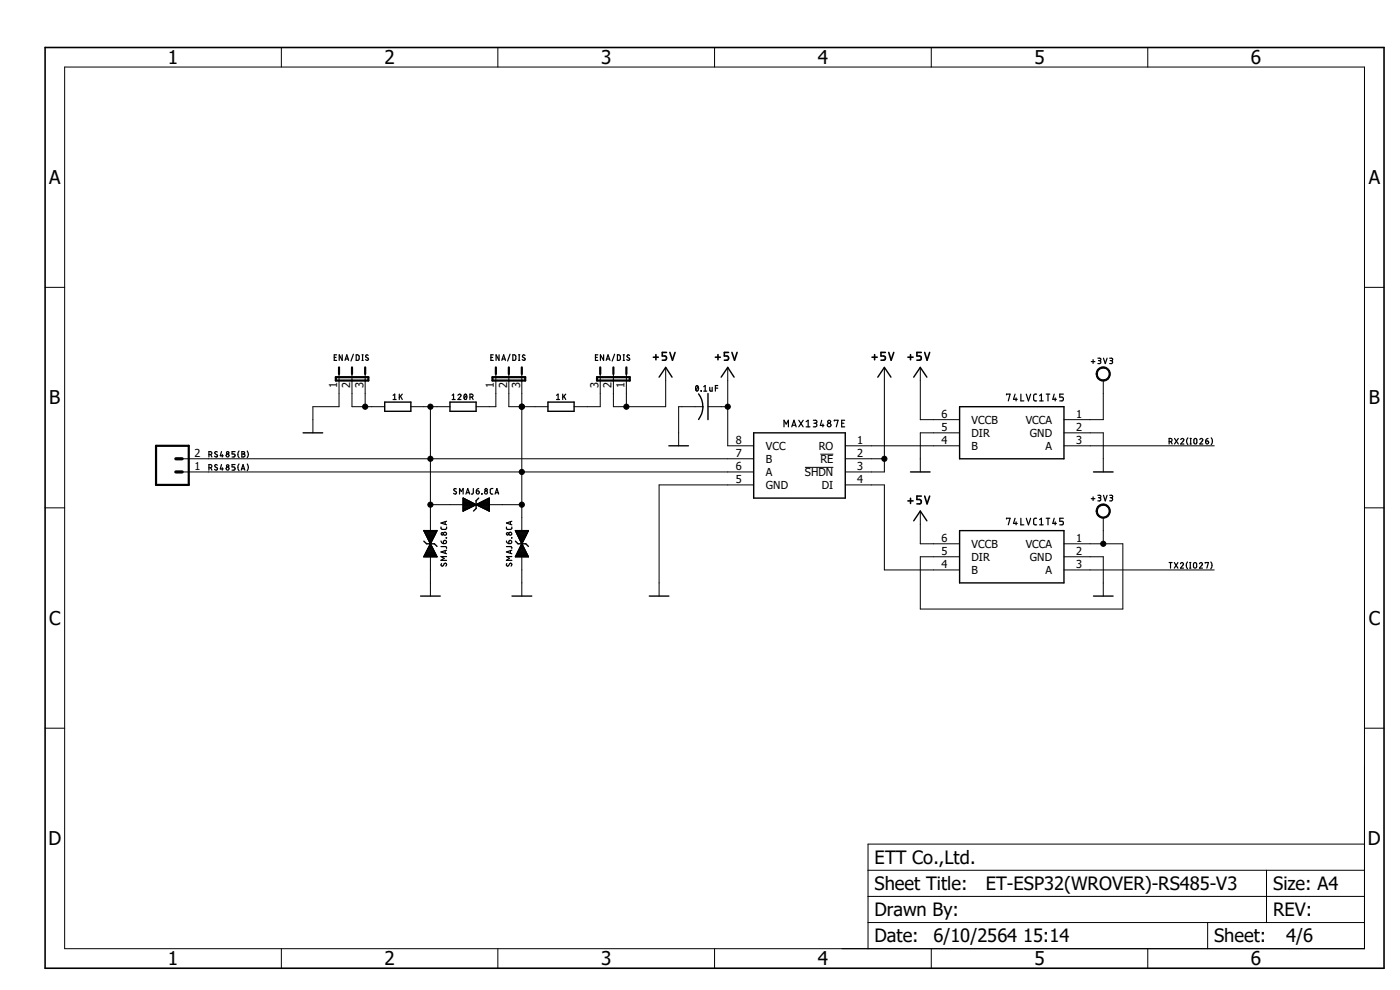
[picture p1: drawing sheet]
<svg xmlns="http://www.w3.org/2000/svg" width="297mm" height="210mm" viewBox="0 0 297 210" stroke-linecap="round" stroke-linejoin="round" font-family="sans-serif">
<path d="M9 9.7l285 196.3M294 9.7l-285 196.3" fill="none" stroke="#fff" stroke-width=".21"/>
<g fill="none" stroke="#000" stroke-width=".25">
<path d="M70.9 75.8h.4M71.4 75.3h-.5v1.2h.5M72.6 75.3v1.2l-.6-1.2v1.2M73.2 76.5l.4-1.2 .4 1.2M73.3 76.2h.6M75 75.1l-.5 1.5M75.6 75.3l.6 .1v.7l-.2 .3-.4 .1zM76.8 76.5h.2M76.8 75.3h.2M76.9 75.3v1.2M78.1 75.4l-.4-.1-.1 .3 .5 .5v.3l-.2 .1-.3-.2M104.1 75.8h.4"/>
<path d="M104.6 75.3h-.5v1.2h.5M105.9 75.3v1.2l-.7-1.2v1.2M106.5 76.5l.3-1.2 .4 1.2M106.6 76.2h.5M108.2 75.1l-.5 1.5M108.8 75.3l.6 .1-.1 1-.5 .1zM110 76.5h.3M110 75.3h.3M110.2 75.3v1.2M111.4 75.4l-.3-.1-.3 .3 .6 .5v.3l-.2 .1-.4-.2M126.3 75.8h.4M126.8 75.3h-.5v1.2h.5"/>
<path d="M128.1 75.3v1.2l-.7-1.2v1.2M128.6 76.5l.4-1.2 .4 1.2M128.7 76.2h.6M130.4 75.1l-.5 1.5M131 75.3l.6 .1v.7l-.2 .3-.4 .1zM132.2 76.5h.3M132.2 75.3h.3M132.3 75.3v1.2M133.6 75.4l-.3-.1-.3 .3 .6 .5-.1 .3-.2 .1-.3-.2M231.5 76.7h.8M231.9 76.3v.8M232.9 76l.7 .2-.1 .3h-.5"/>
<path d="M233.3 76.5l.2 .2v.3l-.6 .1M234.1 76l.4 1.1 .4-1.1M235.4 76l.7 .2-.1 .3h-.5M235.8 76.5h.1a.31 .31 0 0 1 .1 .4 .31 .31 0 0 1-.2 .2h-.4M44.3 96.4h.5a.31 .31 0 0 0 .2-.4 .31 .31 0 0 0-.3-.2h-.4v1.1M44.3 99.2h.5a.34 .34 0 0 0 .2-.4 .34 .34 0 0 0-.3-.2h-.4v1.1M44.7 96.4l.3 .5M44.7 99.2l.3 .5M46.1 95.9l-.3-.1-.2 .3 .5 .5v.3l-.6-.1M46.1 98.7l-.3-.1-.2 .2 .5 .6v.3h-.2l-.4-.1M47 95.8l-.3 .9h.7M47 98.6l-.3 .9h.7"/>
<path d="M47.2 96.4v.5M47.2 99.2v.5M49.9 95.8h-.7v.5l.5 .1 .2 .2-.2 .3h-.5M49.9 98.6h-.7v.5h.5l.2 .3-.2 .3h-.5M50.7 95.7a1.09 1.09 0 0 0 0 1.4M50.7 98.4a1.15 1.15 0 0 0 0 1.5M51.2 99.7l.4-1.1 .3 1.1M51.3 99.4h.6M51.3 95.8l.6 .2-.1 .3h-.2a.32 .32 0 0 1 .4 .3 .32 .32 0 0 1-.4 .3h-.3zM51.3 96.3h.3M52.5 95.7a1.09 1.09 0 0 1 0 1.4M52.5 98.4a1.15 1.15 0 0 1 0 1.5"/>
<path d="M83.4 84.8h.6M83.4 83.9l.3-.3v1.2M84.7 83.6v1.2M85 84.1l.3 .7M85.3 83.6l-.6 .7M95.9 83.9l.3-.3v1.2M95.9 84.8h.7M97.2 83.9l.3-.3 .3 .1v.3l-.6 .8h.6M98.6 83.7l.1-.1a.65 .65 0 0 1 0 1.2l-.3-.4zM99 83.9l-.5 .6M99.7 84.2h.3a.32 .32 0 0 0 .4-.3 .32 .32 0 0 0-.4-.3h-.3v1.2M100.1 84.2l.3 .6"/>
<path d="M118.1 84.8h.6M118.1 83.9l.3-.3v1.2M119.4 83.6v1.2M119.6 84.1l.4 .7M120 83.6l-.6 .7M147.7 81.8a.56 .56 0 0 1 .5 .6 .56 .56 0 0 1-.5 .5l-.1-.3zM148.1 82l-.5 .7M148.7 82.9l.1 .1zM149.3 83h.6M149.3 82l.3-.2v1.2M150.6 82.2v.7l.1 .1h.4v-.8M151.8 82.3h.5"/>
<path d="M152.3 81.8h-.5v1.2M166.3 90.6v-1.4l.5 .8 .5-.8v1.4M168 90.6l.4-1.4 .5 1.4M168.1 90.2h.7M169.5 89.2l.9 1.4M170.4 89.2l-.9 1.4M171 89.5l.4-.3v1.4M171 90.6h.8M172.6 89.2h.6l.1 .2-.1 .3-.5 .1M172.9 89.8l.4 .2v.4l-.7 .2M174.3 89.2l-.3 1.1h.8M174.6 90v.6"/>
<path d="M177 89.3v-.1h.8l-.4 1.4M178.6 89.8h.4M179.2 89.2h-.6v1.4h.6M213.5 83.8v-.2h.8l-.4 1.4M215.3 83.6l-.3 1.1h.8M215.6 84.4v.6M216.6 83.6v1.4h.6M217.7 83.6l.5 1.4 .5-1.4M219.9 83.6l-.4 .1-.2 .2v1l.6 .1M220.6 85h.7M220.6 83.9l.3-.3v1.4M222 83.6h.7"/>
<path d="M222.3 83.6v1.4M223.6 83.6l-.2 1.1h.7M223.9 84.4v.6M225.6 83.6h-.8v.6l.7 .1 .1 .2-.1 .5h-.7M248 93.7h.3a.34 .34 0 0 0 .4-.4 .34 .34 0 0 0-.4-.3h-.3v1.2M248.4 93.7l.3 .5M249.2 93l.8 1.2M250 93l-.8 1.2M250.5 93.3a.33 .33 0 0 1 .5-.3 .33 .33 0 0 1 0 .6l-.5 .6h.7M252 92.9a1.02 1.02 0 0 0 0 1.4M252.5 93h.2M252.5 94.2h.2"/>
<path d="M252.6 93v1.2M253.4 93l.5 .2v.8a.31 .31 0 0 1-.4 .2 .31 .31 0 0 1-.2-.3zM254.6 93.3a.31 .31 0 0 1 .4-.3 .31 .31 0 0 1 .1 .6l-.5 .6h.6M255.8 93.6h.4a.32 .32 0 0 1 .2 .3 .32 .32 0 0 1-.3 .3 .32 .32 0 0 1-.3-.3zM256.3 93l-.4 .3-.1 .3M257 92.9a1.15 1.15 0 0 1 0 1.4M93.6 116h1l.1 .3M93.6 114.8l.2 .4 .3 .1M93.6 111.8v.3l.2 .2 .9-.1v-.4M93.7 119.5l-.1 .3 .2 .3 .3-.1 .1-.4 .4-.1 .1 .2-.1 .4M94.1 114.8a.35 .35 0 0 1 .6 0 .35 .35 0 0 1-.3 .5h-.3zM94.4 110.7v.6"/>
<path d="M94.4 116.8v.6M94.7 114.1h.1M94.7 118.1h-1.1l.6 .3-.6 .5h1.1M94.7 116.7l-1.1 .4 1.1 .4M94.7 110.6l-1.1 .4 1.1 .3M96.8 103.7l-.3-.1-.2 .3 .5 .5v.3l-.2 .1-.4-.2M97.5 104.8v-1.2l.4 .7 .4-.7v1.2M98.8 104.8l.4-1.2 .5 1.2M99 104.5h.5M100.4 103.6v.9l-.1 .3h-.3M101 104.1h.4a.33 .33 0 0 1 .3 .4 .33 .33 0 0 1-.3 .3 .33 .33 0 0 1-.4-.3zM101.6 103.6l-.5 .3-.1 .2"/>
<path d="M102.2 104.7l.1 .1zM104.6 103.6l-.5 .1-.1 .2 .1 .7 .5 .2M105 104.8l.4-1.2 .4 1.2M105.1 104.5h.6M107.4 116h1.1l.1 .3M107.4 114.8l.1 .2 .4 .3M107.4 111.8l.1 .4 .2 .1 .8-.1 .1-.4M107.5 119.5l-.1 .5 .3 .1 .5-.6h.3l.1 .2-.2 .4M108 114.8a.34 .34 0 0 1 .6 0 .34 .34 0 0 1-.4 .5h-.3zM108.3 110.7v.6M108.3 116.8v.6M108.5 114.1h.1"/>
<path d="M108.6 118.1h-1.2l.7 .3-.7 .5h1.2M108.6 116.7l-1.2 .4 1.2 .4M108.6 110.6l-1.2 .4 1.2 .3M213.5 110.1v-.2h.8l-.4 1.4M215.3 109.9l-.3 1.1h.8M215.6 110.7v.6M216.6 109.9v1.4h.6M217.7 109.9l.5 1.4 .5-1.4M219.9 109.9l-.4 .1-.2 .2v1l.6 .1M220.6 110.2l.3-.3v1.4M220.6 111.3h.7M222 109.9h.7"/>
<path d="M222.3 109.9v1.4M223.6 109.9l-.2 1.1h.7M223.9 110.7v.6M225.6 109.9h-.8v.7h.7l.1 .3-.1 .4h-.7M231.5 105.8h.8M231.9 105.4v.8M232.9 105.1l.7 .1-.1 .3-.5 .1M233.3 105.6l.2 .1v.4l-.6 .2M234.1 105.1l.4 1.2 .4-1.2M235.4 105.1l.7 .1-.1 .3-.5 .1M235.8 105.6h.1a.34 .34 0 0 1 .1 .4 .34 .34 0 0 1-.2 .3h-.4M248 119.3h.7"/>
<path d="M248.3 119.3v1.2M249.1 119.3l.8 1.2M249.9 119.3l-.8 1.2M250.4 119.6a.31 .31 0 0 1 .5-.2 .31 .31 0 0 1 .1 .4l-.6 .7h.7M251.9 119.2a1.15 1.15 0 0 0 0 1.4M252.4 119.3h.2M252.5 119.3v1.2M253.2 119.5a.34 .34 0 0 1 .4-.2 .34 .34 0 0 1 .3 .4v.5a.34 .34 0 0 1-.4 .3 .34 .34 0 0 1-.3-.3zM254.5 119.6a.32 .32 0 0 1 .4-.3 .32 .32 0 0 1 .1 .5l-.5 .7h.6M255.7 119.5v-.2h.7l-.4 1.2M256.9 119.2a1.15 1.15 0 0 1 0 1.4M252.4 120.5h.2"/>
<circle cx="48.3" cy="99.4" r=".31"/>
<circle cx="48.3" cy="96.6" r=".31"/>
<circle cx="48.3" cy="96.1" r=".26"/>
<circle cx="48.3" cy="98.8" r=".25"/>
<circle cx="175.9" cy="89.5" r=".33"/>
<circle cx="175.9" cy="90.2" r=".39"/>
<circle cx="93.8" cy="113.2" r=".25"/>
<circle cx="94.4" cy="113.2" r=".34"/>
<circle cx="103.1" cy="104.5" r=".33"/>
<circle cx="103.1" cy="103.9" r=".26"/>
<circle cx="107.7" cy="113.2" r=".25"/>
<circle cx="108.3" cy="113.2" r=".33"/>
</g>
<g fill="none" stroke="#000" stroke-width=".34">
<path d="M9.6 10.1h284v195.3h-284zM138.6 75.8h1.1M139.1 75.2v1.1M141.4 74.8h-.9v.7l.7 .1 .2 .3a.4 .4 0 0 1-.3 .5h-.6M142.1 74.8l.6 1.6 .5-1.6M151.8 75.8h1M152.3 75.2v1.1M154.6 74.8h-.9v.7l.7 .1 .2 .3a.4 .4 0 0 1-.4 .5h-.5M155.3 74.8l.5 1.6 .6-1.6M185 75.8h1.1M185.5 75.2v1.1M187.8 74.8h-.9v.7h.6a.45 .45 0 0 1 .3 .5 .45 .45 0 0 1-.3 .4h-.6"/>
<path d="M188.6 74.8l.5 1.6 .5-1.6M192.6 75.8h1.1M193.2 75.2v1.1M195.5 74.8h-1v.7h.6a.45 .45 0 0 1 .4 .5 .45 .45 0 0 1-.4 .4h-.6M196.2 74.8l.5 1.6 .5-1.6M192.6 106.3h1.1M193.2 105.7v1.1M195.5 105.2h-1v.8h.6a.47 .47 0 0 1 .4 .4 .47 .47 0 0 1-.4 .5h-.6M196.2 105.2l.5 1.7 .5-1.7"/>
</g>
<g fill="none" stroke="#000" stroke-width=".21">
<path d="M13.7 14.2h275.8v187.1h-275.8zM59.7 10.1v4.1M105.6 10.1v4.1M151.6 10.1v4.1M197.6 10.1v4.1M243.5 10.1v4.1M9.6 61h4.1M71.9 79.3v7h-5.5v5.5M74.7 79.3v7h6.9M77.5 79.3v7M105.2 79.3v7h-4.2M107.9 79.3v7h8.3"/>
<path d="M110.7 79.3v33.3M127.3 79.3v7h-5.5M132.9 79.3v7M141.2 77.9v8.4h-11.1v-7M154.4 77.9v16.7h5.5M187.6 77.9v22.2h-8.3M195.2 77.9v11.1h8.4M232.8 78.4a1.52 1.52 0 0 1 2.5 0 1.52 1.52 0 0 1-.8 2.3 1.52 1.52 0 0 1-2-1.4h.3a1.26 1.26 0 0 1 1.7-1.2 1.26 1.26 0 0 1 .4 2.1 1.26 1.26 0 0 1-2-.4l-.1-.5h-.3zM289.5 61h4.1M38.7 97.3h121.2M87.2 86.3h8.3M91.3 86.3v26.3"/>
<path d="M149.1 86.3h-5.1v8.3M150.2 86.3h4.2M170.8 99.1h6M174 96.4h2.8M179.3 94.6h24.3M179.3 97.3h8.3M203.6 91.8h-8.4v8.3M225.7 94.6h31.9M225.7 91.8h8.4v8.3M234.1 80.7v8.3h-8.4M9.6 107.7h4.1M38.7 100.1h121.2"/>
<path d="M89.9 112.6h2.8l-1.4 2.8zM90 118.1h2.7M90 112.6h2.7M90 117.9h2.6M90 112.7h2.6M90 112.8h2.6M90.1 117.9h2.5M90.1 112.9h2.4M90.1 117.8h2.4M90.2 117.6h2.3M90.2 113h2.3M90.2 117.6h2.2"/>
<path d="M90.2 113.1h2.3M90.3 113.2h2.1M90.3 117.4h2.1M90.3 113.3h2M90.3 117.3h2M90.4 117.2h1.8M90.4 113.5h1.9M90.4 117.1h1.8M90.4 113.5h1.8M90.5 117.1h1.7M90.5 113.6h1.7M90.5 113.7h1.6"/>
<path d="M90.6 116.9h1.5M90.6 113.8h1.5M90.6 116.8h1.5M90.6 116.7h1.4M90.6 114h1.4M90.7 116.6h1.2M90.7 114h1.3M90.7 116.5h1.2M90.7 114.2h1.2M90.8 114.3h1.1M90.8 116.4h1.1M90.8 114.3h1"/>
<path d="M90.8 116.3h1M90.9 116.2h.8M90.9 114.5h.9M90.9 116.1h.8M90.9 114.6h.8M91 114.7h.7M91 116h.7M91 114.8h.6M91.1 115.9h.5M91.1 115.8h.4M91.1 114.9h.5M91.1 115.7h.4"/>
<path d="M91.1 115h.4M91.2 115.6h.2M91.2 115.1h.2M91.2 115.2h.2M91.3 115.5h.1M91.3 115.3h.1M91.3 118.1v8.3M91.3 115.4l1.4 2.7h-2.8zM91.3 115.4h.1M91.3 107.1h9.7M98.3 107.7h1.4M98.3 108.4h.1"/>
<path d="M98.3 108.3h.2M98.3 108.2h.4M98.3 108.1h.6M98.3 108h.8M98.3 107.9h1M98.3 107.8h1.2M98.3 107.6h1.6M98.3 107.5h1.9M98.3 107.4h2.1M98.3 107.3h2.3M98.3 107.2h2.5M98.3 107h2.6"/>
<path d="M98.3 106.8h2.4M98.3 106.8h2.2M98.3 106.6h1.9M98.3 106.6h1.7M98.3 106.5h1.5M98.3 106.3h1.3M98.3 106.3h1.1M98.3 106.1h.9M98.3 106h.7M98.3 105.9h.5M98.3 105.8h.3M98.3 105.7h.1"/>
<path d="M101 107.1l2.8-1.4v2.7M101 107.1l2.8 1.3M101 107.1l-2.7-1.4v2.7M101 107.1l-2.7 1.3M101 107.1h9.7M101.2 107h2.6M101.3 107.2h2.5M101.4 106.8h2.4M101.5 107.3h2.3M101.6 106.8h2.2M101.7 107.4h2.1M101.8 106.6h2"/>
<path d="M101.9 107.5h1.9M102 106.6h1.8M102.1 107.6h1.7M102.2 106.5h1.6M102.3 107.7h1.5M102.4 106.3h1.4M102.5 107.8h1.3M102.6 106.3h1.2M102.7 107.9h1.1M102.8 106.1h1M102.9 108h.9M103 106h.8"/>
<path d="M103.1 108.1h.7M103.3 105.9h.5M103.3 108.2h.5M103.5 105.8h.3M103.5 108.3h.3M103.6 105.7h.2M103.8 108.4h.1M109.3 112.6h2.8l-1.4 2.8zM109.3 112.6h2.8M109.4 118.1h2.7M109.4 112.7h2.7M109.4 117.9h2.6"/>
<path d="M109.5 117.9h2.5M109.5 112.8h2.5M109.5 117.8h2.4M109.5 112.9h2.4M109.6 117.6h2.3M109.6 113h2.3M109.6 113.1h2.2M109.6 117.6h2.2M109.6 113.2h2.2M109.7 117.4h2.1M109.7 117.3h2M109.7 113.3h2"/>
<path d="M109.8 117.2h1.9M109.8 113.5h1.9M109.8 117.1h1.8M109.8 113.5h1.8M109.9 113.6h1.7M109.9 117.1h1.6M109.9 113.7h1.6M109.9 116.9h1.6M110 116.8h1.5M110 113.8h1.5M110 116.7h1.4M110 114h1.4"/>
<path d="M110.1 114h1.3M110.1 116.6h1.2M110.1 114.2h1.2M110.2 116.5h1.1M110.2 116.4h1.1M110.2 114.3h1.1M110.2 116.3h1M110.2 114.3h1M110.3 116.2h.9M110.3 114.5h.9M110.3 114.6h.8M110.4 116.1h.7"/>
<path d="M110.4 114.7h.7M110.4 116h.6M110.4 115.9h.6M110.4 114.8h.6M110.5 115.8h.5M110.5 114.9h.5M110.5 115.7h.4M110.5 115h.4M110.6 115.1h.3M110.6 115.6h.2M110.6 115.2h.2M110.7 115.5h.1"/>
<path d="M110.7 118.1v8.3M110.7 115.4l1.4 2.7h-2.8zM110.7 115.4h.1M110.7 115.3h.1M159.9 102.9h-20.1v23.5M179.3 102.9h8.3v18h16M195.2 108.4v7h8.4M225.7 115.4h12.5v13.8h-43v-11.1h8.4M225.7 118.1h8.4v8.3M232.8 107.5a1.52 1.52 0 0 1 2.5 0 1.52 1.52 0 0 1-.8 2.3 1.52 1.52 0 0 1-2-1.4h.3a1.26 1.26 0 0 1 1.7-1.2 1.26 1.26 0 0 1 .4 2.1 1.26 1.26 0 0 1-2-.5l-.1-.4h-.3zM234.1 109.8v5.6M289.5 107.7h4.1"/>
<path d="M225.7 120.9h31.9M9.6 154.5h4.1M289.5 154.5h4.1M289.5 179.1h-105.4v22.2M184.1 195.7h105.4M184.1 190.2h105.4M184.1 184.6h105.4M256.2 195.7v5.6M268.7 184.6v11.1M59.7 201.3v4.1M105.6 201.3v4.1M151.6 201.3v4.1"/>
<path d="M197.6 201.3v4.1M243.5 201.3v4.1"/>
<circle cx="77.5" cy="86.3" r=".55"/>
<circle cx="91.3" cy="97.3" r=".55"/>
<circle cx="91.3" cy="86.3" r=".55"/>
<circle cx="110.7" cy="86.3" r=".55"/>
<circle cx="132.9" cy="86.3" r=".55"/>
<circle cx="154.4" cy="86.3" r=".55"/>
<circle cx="187.6" cy="97.3" r=".55"/>
<circle cx="91.3" cy="107.1" r=".55"/>
<circle cx="110.7" cy="107.1" r=".55"/>
<circle cx="110.7" cy="100.1" r=".55"/>
<circle cx="234.1" cy="115.4" r=".55"/>
</g>
<g fill="none" stroke="#000" stroke-width=".3">
<path d="M64.3 91.8h4.2M81.6 85.3h5.6v1.9h-5.6zM95.5 85.3h5.5v1.9h-5.5zM116.2 85.3h5.6v1.9h-5.6zM139.8 80l1.4-2.1 1.4 2.1M141.9 94.6h4.1M148.2 83.6a4.2 4.2 0 0 1 .9 2.7M149.1 86.3a4.6 4.6 0 0 1-.9 2.7M150.2 83.5v5.5M153 80l1.4-2.1 1.3 2.1M159.9 91.8h19.4v13.9h-19.4zM186.2 80l1.4-2.1 1.4 2.1"/>
<path d="M193.8 80l1.4-2.1 1.4 2.1M203.6 86.3h22.1v11h-22.1zM89.9 112.6h2.8l-1.4 2.8zM89.9 114.8l.6 .6h1.7l.5 .5M91.3 115.4l1.4 2.7h-2.8zM98.3 105.7l2.7 1.4-2.7 1.3zM101 107.1l2.8-1.4v2.7zM101.6 105.7l-.6 .5v1.7l-.5 .5M109.3 112.6h2.8l-1.4 2.8zM109.3 114.8l.6 .6h1.6l.6 .5M110.7 115.4l1.4 2.7h-2.8zM193.2 100.1h4.1"/>
<path d="M193.8 110.5l1.4-2.1 1.4 2.1M203.6 112.6h22.1v11.1h-22.1zM232 100.1h4.1M89.2 126.4h4.2M108.6 126.4h4.2M137.8 126.4h4.1M232 126.4h4.1"/>
</g>
<g fill="none" stroke="#000" stroke-width=".47">
<path d="M71.9 77.9v1.4M74.7 77.9v1.4M77.5 77.9v1.4M105.2 77.9v1.4M107.9 77.9v1.4M110.7 77.9v1.4M127.3 77.9v1.4M130.1 77.9v1.4M132.9 77.9v1.4M33.1 94.6h6.9v8.3h-6.9zM71.2 80h6.9v.7h-6.9zM104.5 80h6.9v.7h-6.9z"/>
<path d="M126.7 80h6.9v.7h-6.9z"/>
</g>
<g fill="#000">
<path d="M232.8 78.4a1.52 1.52 0 0 1 2.5 0 1.52 1.52 0 0 1-.8 2.3 1.52 1.52 0 0 1-2-1.4h.3a1.26 1.26 0 0 1 1.7-1.2 1.26 1.26 0 0 1 .4 2.1 1.26 1.26 0 0 1-2-.4l-.1-.5h-.3z" fill-rule="evenodd"/>
<path d="M232.8 107.5a1.52 1.52 0 0 1 2.5 0 1.52 1.52 0 0 1-.8 2.3 1.52 1.52 0 0 1-2-1.4h.3a1.26 1.26 0 0 1 1.7-1.2 1.26 1.26 0 0 1 .4 2.1 1.26 1.26 0 0 1-2-.5l-.1-.4h-.3z" fill-rule="evenodd"/>
<circle cx="77.5" cy="86.3" r=".55"/>
<circle cx="91.3" cy="97.3" r=".55"/>
<circle cx="91.3" cy="86.3" r=".55"/>
<circle cx="110.7" cy="86.3" r=".55"/>
<circle cx="132.9" cy="86.3" r=".55"/>
<circle cx="154.4" cy="86.3" r=".55"/>
<circle cx="187.6" cy="97.3" r=".55"/>
<circle cx="91.3" cy="107.1" r=".55"/>
<circle cx="110.7" cy="107.1" r=".55"/>
<circle cx="110.7" cy="100.1" r=".55"/>
<circle cx="234.1" cy="115.4" r=".55"/>
</g>
<path d="M37.3 97.3h1.4M37.3 100.1h1.4" fill="none" stroke="#000" stroke-width=".68"/>
<g font-size="4">
<text x="35.6" y="13.5">1</text>
<text x="81.6" y="13.5">2</text>
<text x="127.5" y="13.5">3</text>
<text x="173.5" y="13.5">4</text>
<text x="219.5" y="13.5">5</text>
<text x="265.4" y="13.5">6</text>
<text x="10.5" y="39">A</text>
<text x="290.4" y="39">A</text>
<text x="10.5" y="85.8">B</text>
<text x="290.4" y="85.8">B</text>
<text x="10.5" y="132.5">C</text>
<text x="290.4" y="132.5">C</text>
<text x="10.3" y="179.3">D</text>
<text x="290.2" y="179.3">D</text>
<text x="35.6" y="204.7">1</text>
<text x="81.6" y="204.7">2</text>
<text x="127.5" y="204.7">3</text>
<text x="173.5" y="204.7">4</text>
<text x="219.5" y="204.7">5</text>
<text x="265.4" y="204.7">6</text>
</g>
<g font-size="3.9">
<text x="185.5" y="183.2">ETT Co.,Ltd.</text>
<text x="185.5" y="188.8">Sheet Title:</text>
<text x="209.1" y="188.8">ET-ESP32(WROVER)-RS485-V3</text>
<text x="270.1" y="188.8">Size: A4</text>
<text x="185.5" y="194.3">Drawn By:</text>
<text x="270.1" y="194.3">REV:</text>
<text x="185.5" y="199.9">Date:</text>
<text x="198" y="199.9">6/10/2564 15:14</text>
<text x="257.6" y="199.9">Sheet:</text>
<text x="272.8" y="199.9">4/6</text>
</g>
<g font-size="2.3">
<text x="71.5" y="82.4" transform="rotate(-90 71.5 82.4)">1</text>
<text x="74.3" y="82.4" transform="rotate(-90 74.3 82.4)">2</text>
<text x="77.1" y="82.4" transform="rotate(-90 77.1 82.4)">3</text>
<text x="104.8" y="82.4" transform="rotate(-90 104.8 82.4)">1</text>
<text x="107.6" y="82.4" transform="rotate(-90 107.6 82.4)">2</text>
<text x="110.3" y="82.4" transform="rotate(-90 110.3 82.4)">3</text>
<text x="127" y="82.4" transform="rotate(-90 127 82.4)">3</text>
<text x="129.8" y="82.4" transform="rotate(-90 129.8 82.4)">2</text>
<text x="132.5" y="82.4" transform="rotate(-90 132.5 82.4)">1</text>
<text x="199.7" y="88.6">6</text>
<text x="206.1" y="89.9">VCCB</text>
<text x="217.6" y="89.9">VCCA</text>
<text x="228.3" y="88.6">1</text>
<text x="156.1" y="94.2">8</text>
<text x="162.5" y="95.4">VCC</text>
<text x="173.7" y="95.4">RO</text>
<text x="181.9" y="94.2">1</text>
<text x="199.7" y="91.4">5</text>
<text x="199.7" y="94.2">4</text>
<text x="206.1" y="92.6">DIR</text>
<text x="206.1" y="95.4">B</text>
<text x="218.5" y="92.6">GND</text>
<text x="221.8" y="95.4">A</text>
<text x="228.3" y="91.4">2</text>
<text x="228.3" y="94.2">3</text>
<text x="41.2" y="99.7">1</text>
<text x="41.2" y="96.9">2</text>
<text x="156.1" y="96.9">7</text>
<text x="156.1" y="99.7">6</text>
<text x="162.5" y="98.2">B</text>
<text x="162.5" y="100.9">A</text>
<text x="170.8" y="101">SHDN</text>
<text x="174" y="98.2">RE</text>
<text x="181.9" y="96.9">2</text>
<text x="181.9" y="99.7">3</text>
<text x="156.1" y="102.5">5</text>
<text x="162.5" y="103.7">GND</text>
<text x="174.3" y="103.7">DI</text>
<text x="181.9" y="102.5">4</text>
<text x="199.7" y="115">6</text>
<text x="199.7" y="117.7">5</text>
<text x="206.1" y="116.2">VCCB</text>
<text x="206.1" y="119">DIR</text>
<text x="217.6" y="116.2">VCCA</text>
<text x="218.5" y="119">GND</text>
<text x="228.3" y="115">1</text>
<text x="228.3" y="117.7">2</text>
<text x="199.7" y="120.5">4</text>
<text x="206.1" y="121.7">B</text>
<text x="221.8" y="121.7">A</text>
<text x="228.3" y="120.5">3</text>
</g>
</svg>
